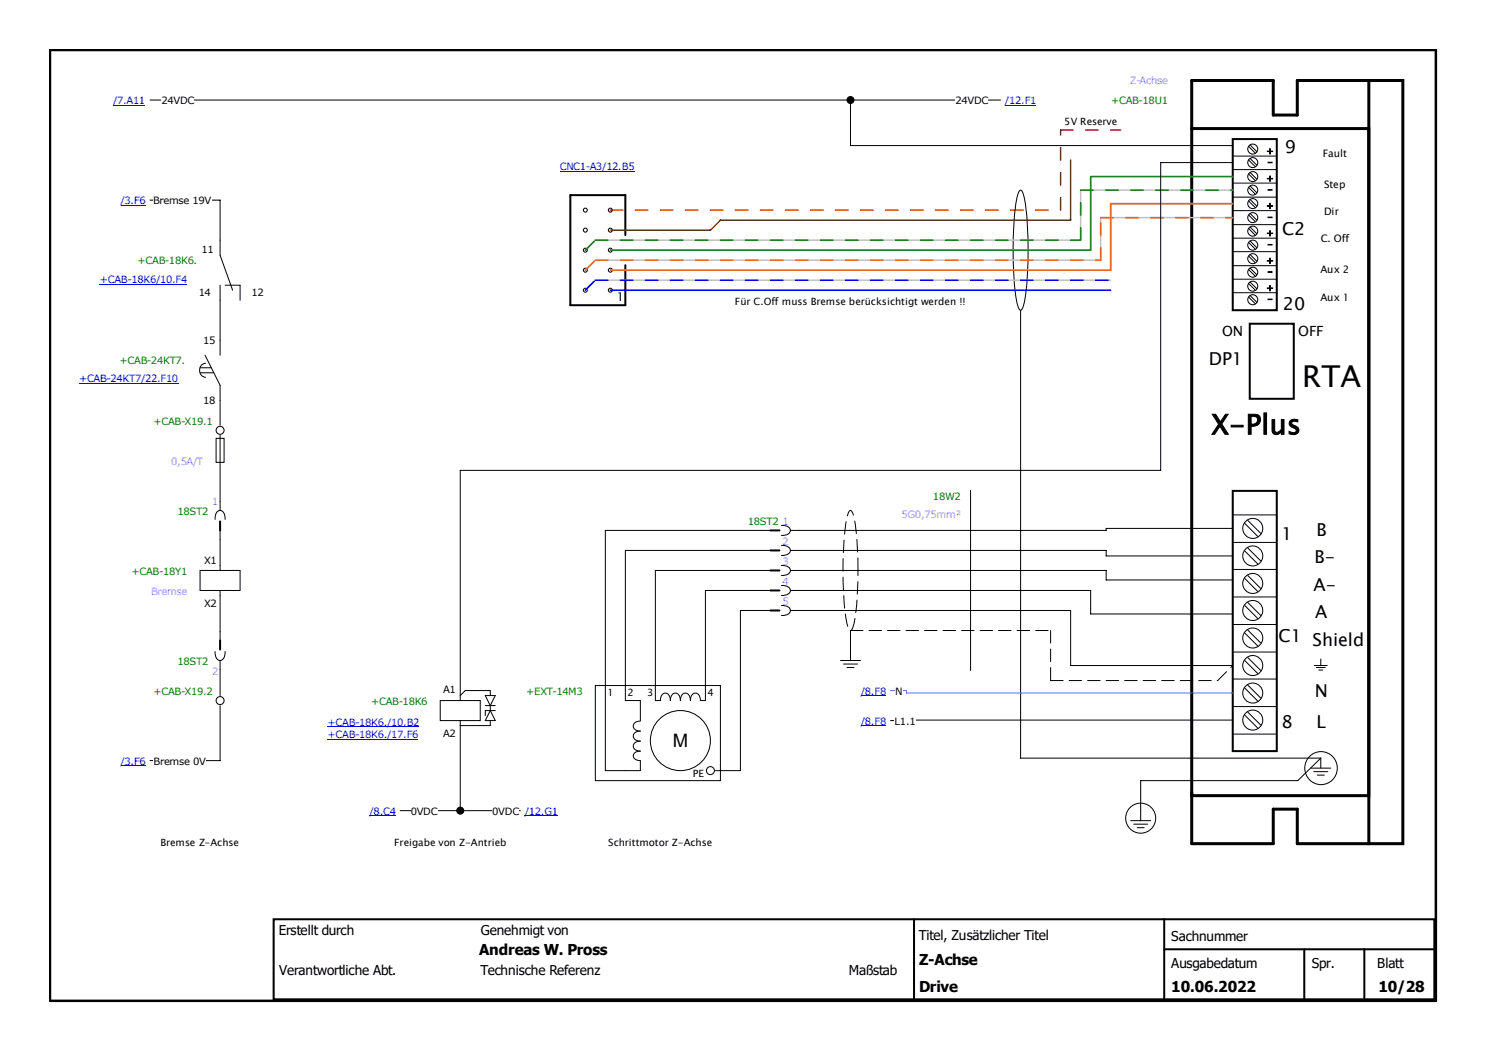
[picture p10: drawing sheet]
<svg xmlns="http://www.w3.org/2000/svg" width="297mm" height="210mm" viewBox="0 0 297 210" stroke-linecap="round" stroke-linejoin="round" font-family="sans-serif">
<g fill="none" stroke="#000" stroke-width=".2">
<path d="M203.8 38.1l.2-.1a2.44 2.44 0 0 1 .8 1.9 71.5 71.5 0 0 1-.2 21l-.4 1-.2 .1a2.44 2.44 0 0 1-.8-1.9 71.5 71.5 0 0 1 .2-21zM246.4 31.2h8.8M246.4 33.9h8.8M246.4 36.6h8.8M246.4 39.4h8.8M246.4 32.5h-14.4v61.5h-140v46M249.6 29.3l1.3 1.3M249.6 32l1.3 1.3M249.6 34.8l1.3 1.3M249.6 37.5l1.3 1.3M249.9 29l1.3 1.3M249.9 31.7l1.3 1.3"/>
<path d="M249.9 34.5l1.3 1.3M249.9 37.2l1.3 1.3M249.9 39.9l1.3 1.3M246.4 42.1h8.8M246.4 44.9h8.8M246.4 47.6h8.8M246.4 50.3h8.8M246.4 53.1h8.8M246.4 55.8h8.8M246.4 58.5h8.8M249.6 40.2l1.3 1.3M249.6 43l1.3 1.3"/>
<path d="M249.6 45.7l1.3 1.3M249.6 48.5l1.3 1.3M249.6 51.2l1.3 1.3M249.6 53.9l1.3 1.3M249.6 56.7l1.3 1.3M249.6 59.4l1.3 1.3M249.9 42.7l1.3 1.3M249.9 45.4l1.3 1.3M249.9 48.2l1.3 1.3M249.9 50.9l1.3 1.3M249.9 53.6l1.3 1.3M249.9 56.4l1.3 1.3"/>
<path d="M249.9 59.1l1.3 1.3M204 62v89.5h60M246.4 108.4h8.8M246.4 102.9h8.8M246.4 113.8h8.8M246.4 119.3h8.8M248.8 104.6l2.6 2.6M248.8 110.1l2.6 2.6M248.8 115.6l2.6 2.6M249.4 104l2.6 2.6M249.4 109.5l2.6 2.6M249.4 115l2.6 2.6"/>
<path d="M88 140h8v4h-8zM246.4 124.8h8.8M246.4 130.3h8.8M246.4 135.7h8.8M248.8 121l2.6 2.6M248.8 126.5l2.6 2.6M248.8 132l2.6 2.6M248.8 137.5l2.6 2.6M249.4 120.4l2.6 2.6M249.4 125.9l2.6 2.6M249.4 131.4l2.6 2.6M249.4 136.9l2.6 2.6"/>
<path d="M262.7 133h2.6M263.1 133.4h1.8M263.6 133.9h.8M264 131.7v1.3M92 144v1M246.4 141.2h8.8M246.4 146.7h8.8M248.8 142.9l2.6 2.6M249.4 142.3l2.6 2.6M262 153.5h4M262.6 154.2h2.8M263.3 154.9h1.4"/>
<path d="M264 151.5v2M264 151.5l-4.6 4.5h-31.4v8M80 162h24M226 164h4M226.6 164.7h2.8M227.3 165.4h1.4"/>
<circle cx="250.4" cy="35.3" r="1"/>
<circle cx="250.4" cy="38" r="1"/>
<circle cx="250.4" cy="29.8" r="1"/>
<circle cx="250.4" cy="32.5" r="1"/>
<circle cx="117" cy="58" r=".4"/>
<circle cx="117" cy="42" r=".4"/>
<circle cx="117" cy="46" r=".4"/>
<circle cx="117" cy="50" r=".4"/>
<circle cx="117" cy="54" r=".4"/>
<circle cx="122" cy="50" r=".4"/>
<circle cx="122" cy="54" r=".4"/>
<circle cx="122" cy="42" r=".4"/>
<circle cx="122" cy="46" r=".4"/>
<circle cx="122" cy="58" r=".4"/>
<circle cx="250.4" cy="40.7" r="1"/>
<circle cx="250.4" cy="49" r="1"/>
<circle cx="250.4" cy="46.2" r="1"/>
<circle cx="250.4" cy="51.7" r="1"/>
<circle cx="250.4" cy="43.5" r="1"/>
<circle cx="250.4" cy="54.4" r="1"/>
<circle cx="250.4" cy="57.2" r="1"/>
<circle cx="250.4" cy="59.9" r="1"/>
<circle cx="250.4" cy="105.6" r="2"/>
<circle cx="250.4" cy="111.1" r="2"/>
<circle cx="250.4" cy="116.6" r="2"/>
<circle cx="250.4" cy="122" r="2"/>
<circle cx="250.4" cy="127.5" r="2"/>
<circle cx="250.4" cy="138.5" r="2"/>
<circle cx="250.4" cy="133" r="2"/>
<circle cx="250.4" cy="143.9" r="2"/>
<circle cx="264" cy="153.5" r="3.3"/>
<circle cx="228" cy="163.5" r="3"/>
</g>
<path d="M246.4 27.8h8.8v34.2h-8.8zM125 47v-8h-11v22h11v-8M249.8 64.7h8.8v15h-8.8zM246.4 98.1h8.8v52h-8.8z" fill="none" stroke="#000" stroke-width=".4"/>
<path d="M273.6 16.1h6.8v152.5h-6.8zM273.6 16.1h-14.3v6.9h-4.8v-6.9h-16.3v9.6M238.2 25.7h35.4v133.3h-35.4zM238.2 158.3v10.3h16.3v-6.9h4.8v6.9h14.3" fill="none" stroke="#000" stroke-width=".6"/>
<path d="M246.4 35.3h-28.4v14.7h-96M246.4 38h-30.4v10h-97l-2 2M222 56h-103l-2 2M246.4 40.7h-24.4v13.3h-100M246.4 43.5h-26.4v8.5h-101l-2 2" fill="none" stroke="#c0c0c0" stroke-width=".3"/>
<path d="M246.4 40.7h-24.4v13.3h-100" fill="none" stroke="#f60" stroke-width=".3"/>
<path d="M117 54l2-2M119 52h101M220 52v-8.5M220 43.5h26.4" fill="none" stroke="#f60" stroke-width=".3" stroke-dasharray="2.5 2.5"/>
<path d="M246.4 35.3h-28.4v14.7h-96" fill="none" stroke="#008000" stroke-width=".3"/>
<path d="M216 38h30.4M117 50l2-2M119 48h97M216 48v-10" fill="none" stroke="#008000" stroke-width=".3" stroke-dasharray="2.5 2.5"/>
<path d="M122 58h100" fill="none" stroke="#00f" stroke-width=".3"/>
<path d="M117 58l2-2M119 56h103" fill="none" stroke="#00f" stroke-width=".3" stroke-dasharray="2.5 2.5"/>
<path d="M212 26h12M122 42h90M212 42v-16" fill="none" stroke="#930" stroke-width=".3" stroke-dasharray="2.5 2.5"/>
<path d="M214 32v12h-70l-2 2h-20" fill="none" stroke="#930" stroke-width=".3"/>
<g fill="#fff">
<path d="M82.1 160.8h5.3v2.4h-5.3z"/>
<path d="M98.4 160.8h5.3v2.4h-5.3z"/>
</g>
<path d="M30 20h170M92 145v17" fill="none" stroke="#000" stroke-width=".2"/>
<circle cx="92" cy="162" r=".7" fill="#000" stroke="#000" stroke-width=".2"/>
<g fill="#fff">
<path d="M32.3 18.8h6.5v2.4h-6.5z"/>
<path d="M191 18.8h6.5v2.4h-6.5z"/>
</g>
<path d="M170 20v9.1h76.4M92 139l1-1h5v1M97 139h2l-1 2zM97 141h2M98 142l1 2h-2zM98 141v1M98 144v1M99 142h-2v1" fill="none" stroke="#000" stroke-width=".2"/>
<circle cx="170" cy="20" r=".7" fill="#000" stroke="#000" stroke-width=".2"/>
<path d="M178 138h3.2v.5h65.2" fill="none" stroke="#36f" stroke-width=".2"/>
<path d="M178.9 136.8h1.4v2.4h-1.4z" fill="#fff"/>
<path d="M246.4 143.9l-68.4 .1" fill="none" stroke="#000" stroke-width=".2"/>
<path d="M178.8 142.8h4.2v2.4h-4.2z" fill="#fff"/>
<g fill="none" stroke="#000" stroke-width=".2">
<path d="M30 40h14v11l2.5 7M44 57v14M45 57h3v3M40 74.5h2.7M40 73.5h2.2M41 71l3 6v3M41.1 72.6a1.42 1.42 0 0 0-1.2 1.4 1.42 1.42 0 0 0 1.2 1.4M194 98v36M154 114h-23v26h1a1.26 1.26 0 0 1 1-1.5 1.26 1.26 0 0 1 1 1.5 1.26 1.26 0 0 1 1-1.5 1.26 1.26 0 0 1 1 1.5 1.26 1.26 0 0 1 1-1.5 1.26 1.26 0 0 1 1 1.5 1.26 1.26 0 0 1 1-1.5 1.26 1.26 0 0 1 1 1.5h1v-22h13M154 106h-33v48h7v-2a1.19 1.19 0 0 1-1.4-1 1.19 1.19 0 0 1 1.4-.9 1.11 1.11 0 0 1-1.3-1.4l.7-.5 .6-.1a1.11 1.11 0 0 1-1.3-1.4l.7-.5 .6-.1a1.11 1.11 0 0 1-1.3-1.4l.7-.5 .6-.1M154 110h-29v30h3v4M156.2 105a1.43 1.43 0 0 1 1.8 1 1.43 1.43 0 0 1-1.8 1"/>
<path d="M156.2 109a1.43 1.43 0 0 1 1.8 1 1.43 1.43 0 0 1-1.8 1M156.2 113a1.43 1.43 0 0 1 1.8 1 1.43 1.43 0 0 1-1.8 1M156.2 117a1.43 1.43 0 0 1 1.8 1 1.43 1.43 0 0 1-1.8 1M158 110h63.1v1.1h25.3M158 114h63.1v1.9h25.3M158 118h60v4.7h28.4M246.4 105.6h-25.3v.4h-63.1M119 137h25v19h-25zM154 122h-6v32h-5M156.2 121a1.43 1.43 0 0 1 1.8 1 1.43 1.43 0 0 1-1.8 1M158 122h56v11h32.4M168 132h4"/>
<path d="M168.6 132.7h2.8M169.3 133.4h1.4M170 126v6M92 145h6"/>
<circle cx="136" cy="148" r="6"/>
<circle cx="142" cy="154" r=".8"/>
</g>
<path d="M154 106h1.8M154 110h1.8M154 114h1.8M154 118h1.8M154 122h1.8" fill="none" stroke="#000" stroke-width=".4"/>
<path d="M169.8 102.1l.2-.1a2.44 2.44 0 0 1 .8 1.9 71.5 71.5 0 0 1-.2 21l-.4 1-.2 .1a2.44 2.44 0 0 1-.8-1.9 71.5 71.5 0 0 1 .2-21zM170 126h40M210 126v10M210 136h33.4M243.4 136l3-3" fill="none" stroke="#000" stroke-width=".2" stroke-dasharray="2.5 1.2"/>
<path d="M30.6 38.8h11.6v2.4h-11.6z" fill="#fff"/>
<g fill="none" stroke="#000" stroke-width=".2">
<path d="M44 80v5M43.2 87.6h1.6v4.8h-1.6zM44 87v15M40 114h8v4h-8zM43 103.8a1.43 1.43 0 0 1 1-1.8 1.43 1.43 0 0 1 1 1.8M44 106v8M44 118v10M43 130.2a1.43 1.43 0 0 0 1 1.8 1.43 1.43 0 0 0 1-1.8M44 132v7M44 141v11h-14"/>
<circle cx="44" cy="86" r=".8"/>
<circle cx="44" cy="140" r=".8"/>
</g>
<path d="M44 104.2v1.8M44 128v1.8" fill="none" stroke="#000" stroke-width=".4"/>
<g fill="#fff">
<path d="M30.7 150.8h10.4v2.4h-10.4z"/>
<path d="M111.9 32h14.9v2.4h-14.9z"/>
</g>
<path d="M111.9 34.3h14.9" fill="none" stroke="#00f" stroke-width=".2"/>
<path d="M65.5 143h18.3v2.4h-18.3z" fill="#fff"/>
<path d="M65.5 145.3h18.3" fill="none" stroke="#00f" stroke-width=".2"/>
<path d="M65.5 145.5h18.1v2.4h-18.1z" fill="#fff"/>
<path d="M65.5 147.8h18.1" fill="none" stroke="#00f" stroke-width=".2"/>
<path d="M20 54.6h17.4v2.4h-17.4z" fill="#fff"/>
<path d="M20 56.9h17.4" fill="none" stroke="#00f" stroke-width=".2"/>
<path d="M15.8 74.3h19.8v2.4h-19.8z" fill="#fff"/>
<path d="M15.8 76.6h19.8" fill="none" stroke="#00f" stroke-width=".2"/>
<path d="M73.9 160.8h5.2v2.4h-5.2z" fill="#fff"/>
<path d="M73.9 163h5.2" fill="none" stroke="#00f" stroke-width=".2"/>
<path d="M104.9 160.8h6.6v2.4h-6.6z" fill="#fff"/>
<path d="M104.9 163h6.6" fill="none" stroke="#00f" stroke-width=".2"/>
<path d="M22.6 18.8h6.4v2.4h-6.4z" fill="#fff"/>
<path d="M22.6 21.1h6.4" fill="none" stroke="#00f" stroke-width=".2"/>
<path d="M200.9 18.8h6.2v2.4h-6.2z" fill="#fff"/>
<path d="M200.9 21.1h6.2" fill="none" stroke="#00f" stroke-width=".2"/>
<path d="M172.1 136.8h5v2.4h-5z" fill="#fff"/>
<path d="M172.1 139h5" fill="none" stroke="#00f" stroke-width=".2"/>
<path d="M172.1 142.8h5v2.4h-5z" fill="#fff"/>
<path d="M172.1 145.1h5" fill="none" stroke="#00f" stroke-width=".2"/>
<path d="M24.1 38.8h5v2.4h-5z" fill="#fff"/>
<path d="M24.1 41h5" fill="none" stroke="#00f" stroke-width=".2"/>
<path d="M24.1 150.8h5v2.4h-5z" fill="#fff"/>
<path d="M24.1 153.1h5" fill="none" stroke="#00f" stroke-width=".2"/>
<path d="M10 10h277v190h-277z" fill="none" stroke="#000" stroke-width=".5"/>
<path d="M54.7 183.7h232v16h-232zM182.7 183.7v16M232.7 183.7v16M232.7 189.7h54M260.7 189.7v10M272.7 189.7v10" fill="none" stroke="#000" stroke-width=".4"/>
<text font-size="6" x="260.3" y="77.3">RTA</text>
<text font-size="5.5" x="242.2" y="86.8">X-Plus</text>
<text font-size="3.7" x="134.5" y="149.2">M</text>
<g font-size="3.6">
<text x="256.8" y="30.5">9</text>
<text x="256.2" y="46.9">C2</text>
<text x="256.4" y="62">20</text>
<text x="241.6" y="72.9">DP1</text>
<text x="256.1" y="107.8">1</text>
<text x="263.1" y="107.1">B</text>
<text x="262.8" y="112.6">B-</text>
<text x="262.6" y="118">A-</text>
<text x="262.9" y="123.5">A</text>
<text x="255.6" y="128.4">C1 Shield</text>
<text x="262.8" y="139.2">N</text>
<text x="256.1" y="145.5">8</text>
<text x="263.1" y="145.4">L</text>
</g>
<g font-size="3">
<text x="95.8" y="190.8">Andreas W. Pross</text>
<text x="183.7" y="192.9">Z-Achse</text>
<text x="183.7" y="198.2">Drive</text>
<text x="234.1" y="198.2">10.06.2022</text>
<text x="275.5" y="198.2">10/28</text>
</g>
<g font-size="2.8">
<text x="244.3" y="67.2">ON</text>
<text x="259.5" y="67.2">OFF</text>
</g>
<g font-size="2.7">
<text x="55.7" y="186.8">Erstellt durch</text>
<text x="96.1" y="186.9">Genehmigt von</text>
<text x="183.7" y="187.8">Titel, Zusätzlicher Titel</text>
<text x="234.1" y="188">Sachnummer</text>
<text x="55.8" y="194.8">Verantwortliche Abt.</text>
<text x="96" y="194.9">Technische Referenz</text>
<text x="169.7" y="194.9">Maßstab</text>
<text x="234.1" y="193.4">Ausgabedatum</text>
<text x="262.2" y="193.4">Spr.</text>
<text x="275.3" y="193.4">Blatt</text>
</g>
<text font-size="2.4" x="123.3" y="60.1">1</text>
<g font-size="2.1">
<text x="264.4" y="31.3">Fault</text>
<text x="264.7" y="37.5">Step</text>
<text x="264.7" y="43">Dir</text>
<text x="264" y="48.4">C. Off</text>
<text x="263.9" y="54.6">Aux 2</text>
<text x="263.9" y="60.1">Aux 1</text>
</g>
<g font-size="2" fill="#f0f">
<text x="225.8" y="16.8">Z-Achse</text>
<text x="34.2" y="92.8">0,5A/T</text>
<text x="42.4" y="100.8">1</text>
<text x="156.4" y="104.8">1</text>
<text x="180.2" y="103.4">5G0,75mm²</text>
<text x="156.4" y="108.8">2</text>
<text x="156.4" y="112.8">3</text>
<text x="30.2" y="118.8">Bremse</text>
<text x="156.4" y="116.8">4</text>
<text x="156.4" y="120.8">5</text>
<text x="42.4" y="134.8">2</text>
</g>
<g font-size="2" fill="#00f">
<text x="22.6" y="20.8">/7.A11</text>
<text x="200.9" y="20.8">/12.F1</text>
<text x="111.9" y="34">CNC1-A3/12.B5</text>
<text x="24.1" y="40.8">/3.F6</text>
<text x="20" y="56.6">+CAB-18K6/10.F4</text>
<text x="15.8" y="76.3">+CAB-24KT7/22.F10</text>
<text x="172.1" y="138.8">/8.F8</text>
<text x="65.5" y="145">+CAB-18K6./10.B2</text>
<text x="65.5" y="147.5">+CAB-18K6./17.F6</text>
<text x="172.1" y="144.8">/8.F8</text>
<text x="24.1" y="152.8">/3.F6</text>
<text x="73.9" y="162.8">/8.C4</text>
<text x="104.9" y="162.8">/12.G1</text>
</g>
<g font-size="2">
<text x="32.3" y="20.8">24VDC</text>
<text x="191" y="20.8">24VDC</text>
<text x="212.7" y="25">5V Reserve</text>
<text x="30.6" y="40.8">Bremse 19V</text>
<text x="40.3" y="50.5">11</text>
<text x="39.7" y="59.1">14</text>
<text x="50.3" y="59.1">12</text>
<text x="146.9" y="60.9">Für C.Off muss Bremse berücksichtigt werden !!</text>
<text x="40.6" y="68.8">15</text>
<text x="40.6" y="80.8">18</text>
<text x="40.8" y="112.6">X1</text>
<text x="40.8" y="121.2">X2</text>
<text x="88.6" y="138.4">A1</text>
<text x="121.4" y="139">1</text>
<text x="125.4" y="139">2</text>
<text x="129.4" y="139">3</text>
<text x="141.4" y="139">4</text>
<text x="178.9" y="138.8">N</text>
<text x="88.6" y="147.2">A2</text>
<text x="178.8" y="144.8">L1.1</text>
<text x="30.7" y="152.8">Bremse 0V</text>
<text x="138.5" y="155.4">PE</text>
<text x="82.1" y="162.8">0VDC</text>
<text x="98.4" y="162.8">0VDC</text>
<text x="32.1" y="169">Bremse Z-Achse</text>
<text x="78.8" y="169">Freigabe von Z-Antrieb</text>
<text x="121.6" y="169">Schrittmotor Z-Achse</text>
</g>
<g font-size="2" fill="#008000">
<text x="222.1" y="20.8">+CAB-18U1</text>
<text x="27.5" y="52.8">+CAB-18K6.</text>
<text x="23.9" y="72.8">+CAB-24KT7.</text>
<text x="30.7" y="84.8">+CAB-X19.1</text>
<text x="186.5" y="99.8">18W2</text>
<text x="35.5" y="102.8">18ST2</text>
<text x="149.5" y="104.8">18ST2</text>
<text x="26.3" y="114.8">+CAB-18Y1</text>
<text x="35.5" y="132.8">18ST2</text>
<text x="30.7" y="138.8">+CAB-X19.2</text>
<text x="74.2" y="140.8">+CAB-18K6</text>
<text x="105.2" y="138.8">+EXT-14M3</text>
</g>
<g font-size="1.8">
<text x="253.1" y="30.8">+</text>
<text x="253.3" y="33">-</text>
<text x="253.1" y="36.2">+</text>
<text x="253.1" y="41.7">+</text>
<text x="253.3" y="38.5">-</text>
<text x="253.1" y="47.2">+</text>
<text x="253.3" y="44">-</text>
<text x="253.1" y="52.7">+</text>
<text x="253.3" y="49.4">-</text>
<text x="253.1" y="58.1">+</text>
<text x="253.3" y="54.9">-</text>
<text x="253.3" y="60.4">-</text>
</g>
</svg>
